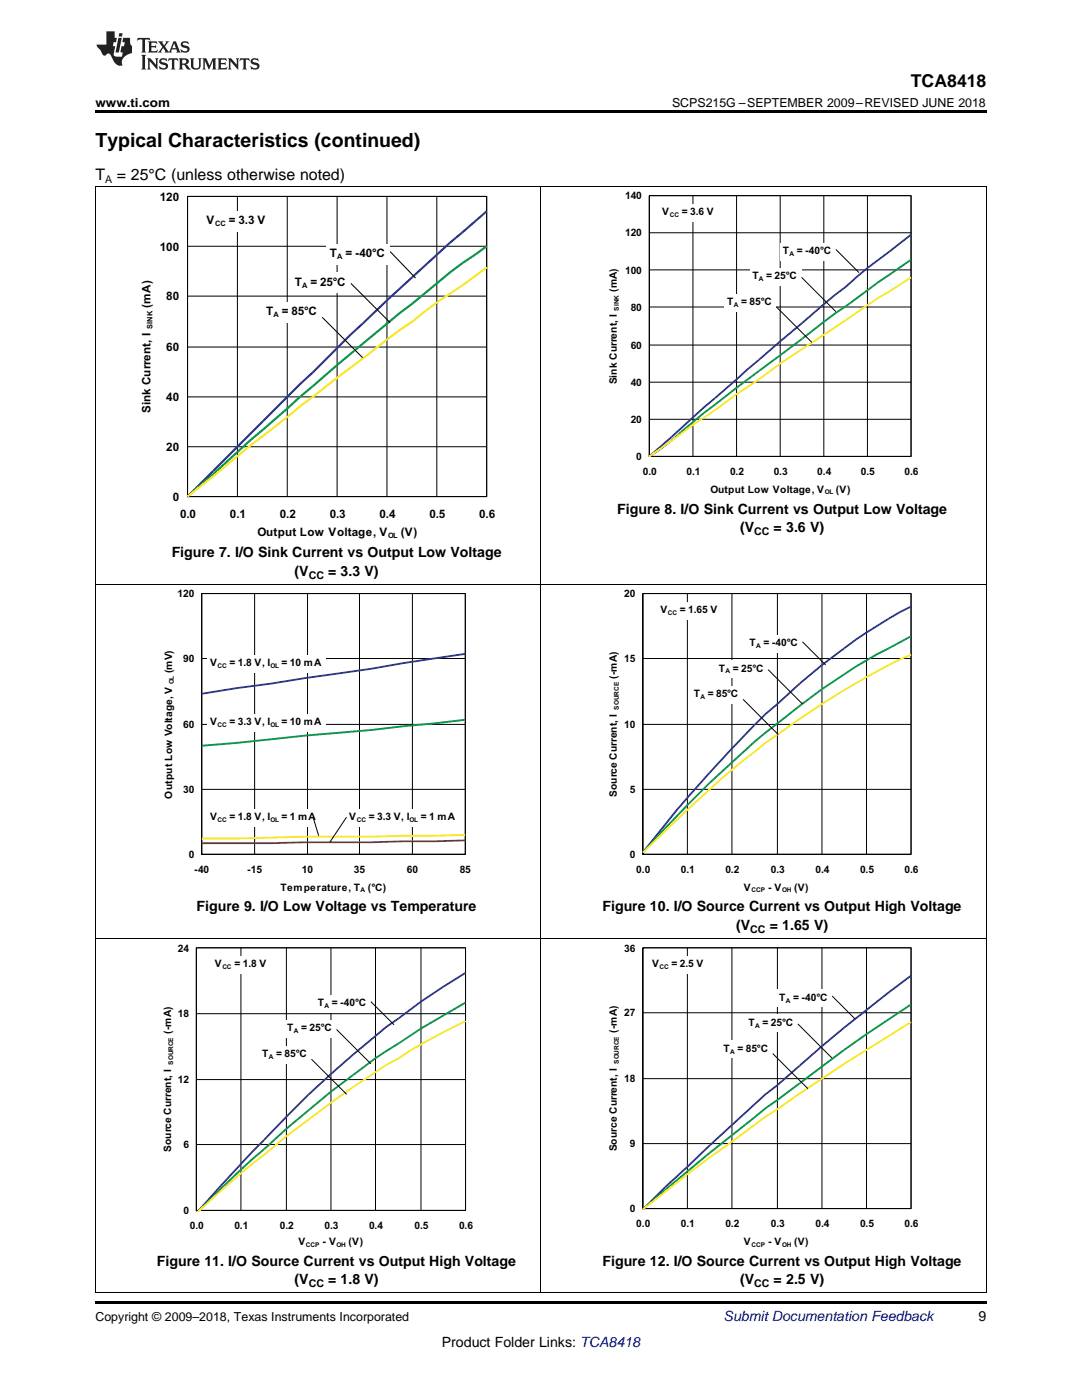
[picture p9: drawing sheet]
<svg xmlns="http://www.w3.org/2000/svg" width="216mm" height="279mm" viewBox="0 0 216 279" stroke-linecap="round" stroke-linejoin="round" font-family="sans-serif">
<path d="M19 258l.2 .1zM196.7 258l.1 .1zM19 259.7h177.8v.5h-177.8z" fill="#000"/>
<path d="M19.1 187.3v70.8M107.9 187.3v70.8M196.8 187.3v70.8M19 258h177.8" fill="none" stroke="#000" stroke-width=".2"/>
<g fill="#fff">
<path d="M32.5 188h62v61.1h-62z" fill-rule="evenodd"/>
<path d="M39.2 189.2h53.7v52.4h-53.7z" fill-rule="evenodd"/>
</g>
<path d="M39.2 189.2h53.7v52.4h-53.7v-52.4v52.4h53.7v-52.4zM48.1 189.2v52.4M57.1 189.2v52.4M66 189.2v52.4M74.9 189.2v52.4M84 189.2v52.4M39.2 215.5h53.7M39.2 202.3h53.7M39.2 228.4h53.7" fill="none" stroke="#010202" stroke-width=".2"/>
<path d="M92.9 194.2a183.5 183.5 0 0 0-18 12.5 197.8 197.8 0 0 0-22.2 20.8l-2.4 2.4-10.9 12" fill="none" stroke="#2b3695" stroke-width=".37"/>
<path d="M92.9 200.1a228.7 228.7 0 0 0-20.2 12.8 226.1 226.1 0 0 0-20 16.4 172.5 172.5 0 0 0-13.3 12.6" fill="none" stroke="#05974a" stroke-width=".37"/>
<path d="M92.9 203.8a97.3 97.3 0 0 0-13.3 7.4 130.8 130.8 0 0 0-13.6 8.9 313.1 313.1 0 0 0-26.5 21.8" fill="none" stroke="#f7e726" stroke-width=".37"/>
<g fill="#fff">
<path d="M62.9 198.6h11.1v3.5h-11.1z" fill-rule="evenodd"/>
<path d="M56.8 203.6h10.3v3.5h-10.3z" fill-rule="evenodd"/>
<path d="M51.8 208.8h10.3v3.5h-10.3z" fill-rule="evenodd"/>
</g>
<path d="M74 199.9l4.6 4.6M62.1 211.4l7.1 7M67.1 205.5l6.9 6.8" fill="none" stroke="#010202" stroke-width=".2"/>
<g fill="#fff">
<path d="M42.3 190.8h11.9v3.5h-11.9z" fill-rule="evenodd"/>
<path d="M121.4 188h62v61.1h-62z" fill-rule="evenodd"/>
<path d="M128.3 189.2h53.5v52h-53.5z" fill-rule="evenodd"/>
</g>
<path d="M128.3 189.2h53.5v52h-53.5v-52v52h53.5v-52zM137.2 189.2v52M146 189.2v52M155.1 189.2v52M164 189.2v52M172.9 189.2v52M128.3 215.3h53.5M128.3 202.1h53.5M128.3 228.2h53.5" fill="none" stroke="#010202" stroke-width=".2"/>
<path d="M181.8 194.7a345.9 345.9 0 0 0-26.7 21.9l-2.4 1.8-11.1 10.2-8.9 8.3-4.4 4.5" fill="none" stroke="#2b3695" stroke-width=".37"/>
<path d="M181.8 200.5a357 357 0 0 0-26.7 19l-2.4 1.7-2.2 1.8a500.6 500.6 0 0 0-22.2 18.4" fill="none" stroke="#05974a" stroke-width=".37"/>
<path d="M181.8 204l-13.3 8.3-8.9 5.9-4.5 3.2-2.4 1.5-4.4 3.3a353.2 353.2 0 0 0-20 15.2" fill="none" stroke="#f7e726" stroke-width=".37"/>
<g fill="#fff">
<path d="M154.9 197.5h11.1v3.5h-11.1z" fill-rule="evenodd"/>
<path d="M148.8 202.5h10.4v3.5h-10.4z" fill-rule="evenodd"/>
<path d="M143.8 207.7h10.4v3.5h-10.4z" fill-rule="evenodd"/>
</g>
<path d="M166 198.8l4.7 4.6M154.2 210.3l7 7M159.2 204.3l6.8 6.9" fill="none" stroke="#010202" stroke-width=".2"/>
<path d="M129.6 190.8h11.8v3.5h-11.8z" fill-rule="evenodd" fill="#fff"/>
<path d="M19.1 116.6v70.8M107.9 116.6v70.8M196.8 116.6v70.8M19 187.3h177.8" fill="none" stroke="#000" stroke-width=".2"/>
<g fill="#fff">
<path d="M32.6 117.3h61.8v61.1h-61.8z" fill-rule="evenodd"/>
<path d="M40.2 118.5h52.6v52h-52.6z" fill-rule="evenodd"/>
</g>
<path d="M40.2 118.5h52.6v52h-52.6v-52v52h52.6v-52zM50.8 118.5v52M61.4 118.5v52M71.7 118.5v52M82.3 118.5v52M40.2 131.4h52.6M40.2 157.5h52.6M40.2 144.6h52.6" fill="none" stroke="#010202" stroke-width=".2"/>
<path d="M92.8 166.6l-18.7 .4a507.3 507.3 0 0 0-27 .4h-6.9" fill="none" stroke="#f7e726" stroke-width=".37"/>
<path d="M92.8 167.7l-18.7 .4-33.9 .2" fill="none" stroke="#ee1e28" stroke-width=".37"/>
<path d="M92.8 130.5l-12.4 1.8-6.3 1.2-33.9 5" fill="none" stroke="#2b3695" stroke-width=".37"/>
<path d="M92.8 143.6l-18.7 2.1-13.1 1.1-13.9 1.5-6.9 .5" fill="none" stroke="#05974a" stroke-width=".37"/>
<g fill="#fff">
<path d="M41.4 130.7h23.7v3.5h-23.7z" fill-rule="evenodd"/>
<path d="M41.4 142.5h23.7v3.6h-23.7z" fill-rule="evenodd"/>
<path d="M41.4 161.4h22.6v3.5h-22.6z" fill-rule="evenodd"/>
<path d="M69.1 161.4h22.6v3.5h-22.6z" fill-rule="evenodd"/>
</g>
<path d="M62.5 163.1l1.1 3.7M69.1 163.1l-3.3 5" fill="none" stroke="#010202" stroke-width=".2"/>
<g fill="#fff">
<path d="M121.4 117.3h62v61.1h-62z" fill-rule="evenodd"/>
<path d="M128.3 118.5h53.5v52h-53.5z" fill-rule="evenodd"/>
</g>
<path d="M128.3 118.5h53.5v52h-53.5v-52v52h53.5v-52zM137.2 118.5v52M146 118.5v52M155.1 118.5v52M164 118.5v52M172.9 118.5v52M128.3 131.4h53.5M128.3 157.5h53.5M128.3 144.6h53.5" fill="none" stroke="#010202" stroke-width=".2"/>
<path d="M181.8 121a112.5 112.5 0 0 0-26.7 19.5 133.9 133.9 0 0 0-13.5 13.7 226.8 226.8 0 0 0-13.3 15.9" fill="none" stroke="#2b3695" stroke-width=".37"/>
<path d="M181.8 127l-4.5 2.4a126.2 126.2 0 0 0-22.2 15 189.6 189.6 0 0 0-15.7 14.1l-6.7 6.8-4.4 4.8" fill="none" stroke="#05974a" stroke-width=".37"/>
<path d="M181.8 130.7a135.2 135.2 0 0 0-22.2 12.8 164.1 164.1 0 0 0-22.4 18.1l-8.9 8.5" fill="none" stroke="#f7e726" stroke-width=".37"/>
<g fill="#fff">
<path d="M149 126.8h11.1v3.5h-11.1z" fill-rule="evenodd"/>
<path d="M142.9 131.8h10.4v3.5h-10.4z" fill-rule="evenodd"/>
<path d="M137.9 137h10.4v3.5h-10.4z" fill-rule="evenodd"/>
</g>
<path d="M148.3 139.6l7 7M153.3 133.6l6.8 6.9M160.1 128.1l4.7 4.6" fill="none" stroke="#010202" stroke-width=".2"/>
<path d="M131.2 120.1h13v3.5h-13z" fill-rule="evenodd" fill="#fff"/>
<path d="M19.1 37.2v79.5M107.9 37.2v79.5M196.8 37.2v79.5M19 116.6h177.8" fill="none" stroke="#000" stroke-width=".2"/>
<g fill="#fff">
<path d="M28.1 37.9h70.9v69.8h-70.9z" fill-rule="evenodd"/>
<path d="M37.4 39.2h59.7v59.9h-59.7z" fill-rule="evenodd"/>
</g>
<path d="M37.4 39.2h59.7v59.9h-59.7v-59.9v59.9h59.7v-59.9zM47.4 39.2v59.9M57.3 39.2v59.9M67.3 39.2v59.9M77.2 39.2v59.9M87.2 39.2v59.9M37.4 59.1h59.7M37.4 49.1h59.7M37.4 79.2h59.7M37.4 69.3h59.7M37.4 89.2h59.7" fill="none" stroke="#010202" stroke-width=".2"/>
<path d="M97.1 42.2a601.1 601.1 0 0 0-34.7 32.1l-2.5 2.4-22.5 22.4" fill="none" stroke="#2b3695" stroke-width=".42"/>
<path d="M97.1 49.1l-4.9 3.4-5 4.1a794.5 794.5 0 0 0-34.8 29.2l-2.5 2.1-12.5 11.2" fill="none" stroke="#05974a" stroke-width=".42"/>
<path d="M97.1 53.4l-4.9 3.6a80.8 80.8 0 0 0-9.9 7.2 191.2 191.2 0 0 0-12.5 9.3l-9.9 7.6-2.6 2.1a272.4 272.4 0 0 0-14.8 11.9l-5.1 4" fill="none" stroke="#f7e726" stroke-width=".42"/>
<g fill="#fff">
<path d="M65.1 48.7h12.7v4h-12.7z" fill-rule="evenodd"/>
<path d="M58.2 54.4h11.8v4.1h-11.8z" fill-rule="evenodd"/>
<path d="M52.4 60.4h11.9v4h-11.9z" fill-rule="evenodd"/>
</g>
<path d="M70 56.6l7.8 7.8M77.8 50.2l5.1 5.3M64.3 63.3l8 8.1" fill="none" stroke="#010202" stroke-width=".21"/>
<g fill="#fff">
<path d="M40.6 42.2h13.5v4h-13.5z" fill-rule="evenodd"/>
<path d="M121.4 37.9h62v61.1h-62z" fill-rule="evenodd"/>
<path d="M129.6 39h52.2v52.1h-52.2z" fill-rule="evenodd"/>
</g>
<path d="M129.6 39h52.2v52.1h-52.2v-52.1v52.1h52.2v-52.1zM138.3 39v52.1M147 39v52.1M155.7 39v52.1M164.4 39v52.1M173.1 39v52.1M129.6 53.9h52.2M129.6 46.5h52.2M129.6 76.3h52.2M129.6 68.9h52.2M129.6 61.3h52.2M129.6 83.7h52.2" fill="none" stroke="#010202" stroke-width=".2"/>
<path d="M181.8 46.8l-4.3 3.4a77.5 77.5 0 0 0-8.7 7l-4.4 3.5-15.2 13-19.6 17.4" fill="none" stroke="#2b3695" stroke-width=".37"/>
<path d="M181.8 51.8a210.6 210.6 0 0 0-13 9.3l-2.2 1.5-8.7 6.6a432.8 432.8 0 0 0-21.9 16.9l-2 1.8-4.4 3.2" fill="none" stroke="#05974a" stroke-width=".37"/>
<path d="M181.8 55.3l-6.5 4.1-10.9 7.4a202.1 202.1 0 0 0-13 8.9l-13.1 9.1-8.7 6.3" fill="none" stroke="#f7e726" stroke-width=".37"/>
<g fill="#fff">
<path d="M155.7 48.5h11.1v3.5h-11.1z" fill-rule="evenodd"/>
<path d="M149.6 53.5h10.3v3.5h-10.3z" fill-rule="evenodd"/>
<path d="M144.6 58.7h10.3v3.5h-10.3z" fill-rule="evenodd"/>
</g>
<path d="M159.9 55.3l6.9 6.9M166.8 49.8l4.6 4.6M154.9 61.3l7.1 7" fill="none" stroke="#010202" stroke-width=".2"/>
<path d="M131.6 40.7h11.9v3.5h-11.9z" fill-rule="evenodd" fill="#fff"/>
<path d="M19 37.2h177.8" fill="none" stroke="#000" stroke-width=".2"/>
<path d="M19 22h177.8v.5h-177.8z" fill="#000"/>
<g fill="#231f20">
<path d="M27.5 7.6l-.1 .5 .4-.2h.6v.1v2.1l-.2 .4h1l-.3-.4v-2.1l.1-.1h.5l.5 .2-.2-.5zM29.5 8.3l.2 .3v1.5l-.2 .4h1.8l.2-.6a1.04 1.04 0 0 1-1.3 .2v-.7h.6l.3 .2v-.6l-.3 .2h-.6v-.6l.8-.1 .4 .3-.2-.5zM31.5 8.3l.9 1.1-.9 1.1h.8l-.2-.2 .5-.7 .4 .7-.2 .2h1.5l-.1-.2 .1-.4h.9l.1 .4-.2 .2h1l-.3-.3-.7-1.9h-.5l-.9 2-.8-1 .9-1h-.8l.1 .3-.3 .5-.4-.6 .2-.2zM34.7 8.6l.4 1h-.7zM36.3 8.4a.63 .63 0 0 0-.2 .7 .63 .63 0 0 0 .6 .4l.6 .2 .1 .2a.75 .75 0 0 1-.7 .4 .75 .75 0 0 1-.6-.5l.1 .7 .1-.1a1.11 1.11 0 0 0 1.5-.6 1.13 1.13 0 0 0-1.2-.8l-.1-.4a1.04 1.04 0 0 1 1.2 .2l-.2-.5-.1 .1-.5-.2zM28.2 10.9l.2 .4v2.2l-.2 .4h1l-.3-.4v-2.2l.3-.4zM29.3 11.6l.3 .4v1.5l-.3 .4h.8l-.2-.4v-1.3l1.5 1.7v-1.9l.2-.4h-.7l.2 .4v.9l-1.1-1.3zM32 11.8a.62 .62 0 0 0-.2 .7 .62 .62 0 0 0 .6 .4l.6 .1 .1 .3a.76 .76 0 0 1-.7 .3 .76 .76 0 0 1-.6-.4l.1 .7 .1-.1a1.11 1.11 0 0 0 1.5-.6 1.13 1.13 0 0 0-1.2-.8l-.1-.4a1.04 1.04 0 0 1 1.2 .2l-.2-.6-.1 .1-.5-.1zM33.7 11.6l-.2 .6a.61 .61 0 0 1 .8-.3v1.6l-.2 .4h.9l-.2-.4v-1.6a.63 .63 0 0 1 .8 .3l-.2-.6zM35.6 11.6l.3 .4v1.5l-.3 .4h1l-.2-.2v-.8l.5 .2a.76 .76 0 0 0 1.2 .7l-1-1a.58 .58 0 0 0 .6-.5 .58 .58 0 0 0-.5-.6zM36.4 11.9h.1a.45 .45 0 0 1 .5 .1 .45 .45 0 0 1 .1 .5l-.7 .2zM37.9 11.6l.2 .2a2.17 2.17 0 0 0 .3 1.9 .99 .99 0 0 0 1.6-.6v-1.1l.2-.4h-.7l.2 .2a1.92 1.92 0 0 1-.2 1.8 .6 .6 0 0 1-.9-.5v-1.1l.2-.4zM40.4 11.6l.2 .4v1.5l-.2 .4h.7l-.2-.4v-1.4l.8 1.8 .8-1.8v1.4l-.2 .4h.9l-.2-.4v-1.5l.2-.4h-.8l-.6 1.5-.6-1.5zM43.4 11.6l.2 .4v1.5l-.2 .4h1.8l.2-.6a1.04 1.04 0 0 1-1.3 .1v-.6h.5l.4 .2v-.6l-.4 .2h-.5v-.7h.8l.3 .3-.1-.6zM45.5 11.6l.2 .4v1.5l-.2 .4h.7l-.2-.4v-1.3l1.5 1.7v-1.9l.2-.4h-.7l.2 .4v.9l-1.1-1.3zM47.9 11.6l-.1 .6a.61 .61 0 0 1 .8-.3v1.6l-.3 .4h1l-.3-.4 .1-1.6a.63 .63 0 0 1 .7 .3l-.1-.6zM50.2 11.8a.62 .62 0 0 0-.2 .7 .62 .62 0 0 0 .6 .4l.6 .1 .2 .3a.76 .76 0 0 1-.8 .3 .76 .76 0 0 1-.6-.4l.1 .7 .2-.1a1.11 1.11 0 0 0 1.5-.6 1.13 1.13 0 0 0-1.3-.8l-.1-.4a1.04 1.04 0 0 1 1.2 .2l-.1-.6-.2 .1-.5-.1z"/>
<path d="M21.2 6.3v2.6h-1.9l.1 .4 .7 .9a.91 .91 0 0 0 1 .8 .56 .56 0 0 1 .5-.3 .56 .56 0 0 1 .5 .3l.4 .8a1.53 1.53 0 0 0 1.9 1.2 1.54 1.54 0 0 1 1-2.1l.9-.3v-1.4a1.52 1.52 0 0 1-.3-1.6h-1.4l-.2 .8h.5l-.2 .8h-.4l-.2 1v.2l.4 .1-.2 .8a1.93 1.93 0 0 1-1.6-.3l.3-1.8h-.5l.2-.8h.4l.2-.8h-.4v-1.3zM23.6 7.6l-.6 2.9h.7l.6-2.9zM23.8 6.6l-.1 .7h.6l.2-.7z"/>
</g>
<text font-size="3.9" x="19" y="29.3">Typical Characteristics (continued)</text>
<text font-size="3.5" x="181.8" y="17.3">TCA8418</text>
<g font-size="3.2">
<text x="19" y="36">T</text>
<text x="23.3" y="36">= 25°C (unless otherwise noted)</text>
</g>
<g font-size="2.8">
<text x="123.2" y="102.5">Figure 8. I/O Sink Current vs Output Low Voltage</text>
<text x="147.7" y="106.2">(V</text>
<text x="154.4" y="106.2">= 3.6 V)</text>
<text x="34.3" y="111.2">Figure 7. I/O Sink Current vs Output Low Voltage</text>
<text x="58.8" y="114.9">(V</text>
<text x="65.5" y="114.9">= 3.3 V)</text>
<text x="39.2" y="181.9">Figure 9. I/O Low Voltage vs Temperature</text>
<text x="120.2" y="181.9">Figure 10. I/O Source Current vs Output High Voltage</text>
<text x="146.9" y="185.6">(V</text>
<text x="153.6" y="185.6">= 1.65 V)</text>
<text x="31.3" y="252.6">Figure 11. I/O Source Current vs Output High Voltage</text>
<text x="58.8" y="256.3">(V</text>
<text x="65.5" y="256.3">= 1.8 V)</text>
<text x="120.2" y="252.6">Figure 12. I/O Source Current vs Output High Voltage</text>
<text x="147.7" y="256.3">(V</text>
<text x="154.4" y="256.3">= 2.5 V)</text>
<text x="195.3" y="263.6">9</text>
<text x="88.2" y="268.9">Product Folder Links: TCA8418</text>
</g>
<text font-size="2.8" fill="#0000c8" x="144.4" y="263.6">Submit Documentation Feedback</text>
<g font-size="2.5">
<text x="19" y="21.4">www.ti.com</text>
<text x="134.1" y="21.4">SCPS215G –SEPTEMBER 2009–REVISED JUNE 2018</text>
<text x="19" y="263.6">Copyright © 2009–2018, Texas Instruments Incorporated</text>
</g>
<g font-size="2.3" fill="#010202">
<text x="31.9" y="40">120</text>
<text x="41.2" y="44.7">V</text>
<text x="45.7" y="44.7">= 3.3 V</text>
<text x="31.9" y="50">100</text>
<text x="65.8" y="51.3">T</text>
<text x="69" y="51.3">= -40°C</text>
<text x="33.2" y="59.9">80</text>
<text x="58.8" y="57">T</text>
<text x="62" y="57">= 25°C</text>
<text x="30" y="61.4" transform="rotate(-90 30 61.4)">(mA)</text>
<text x="53.1" y="62.9">T</text>
<text x="56.3" y="62.9">= 85°C</text>
<text x="33.2" y="70.1">60</text>
<text x="30" y="82.4" transform="rotate(-90 30 82.4)">Sink Current, I</text>
<text x="33.2" y="80.1">40</text>
<text x="33.2" y="90">20</text>
<text x="34.5" y="99.9">0</text>
<text x="35.9" y="103.3">0.0</text>
<text x="45.9" y="103.3">0.1</text>
<text x="51.4" y="106.9">Output Low Voltage, V</text>
<text x="55.8" y="103.3">0.2</text>
<text x="65.8" y="103.3">0.3</text>
<text x="75.7" y="103.3">0.4</text>
<text x="80" y="106.9">(V)</text>
<text x="85.7" y="103.3">0.5</text>
<text x="95.6" y="103.3">0.6</text>
</g>
<g font-size="2.1">
<text x="21" y="36.6">A</text>
<text x="150.5" y="106.8">CC</text>
<text x="61.6" y="115.5">CC</text>
<text x="149.7" y="186.2">CC</text>
<text x="61.6" y="256.9">CC</text>
<text x="150.5" y="256.9">CC</text>
</g>
<g font-size="2" fill="#010202">
<text x="124.7" y="39.8">140</text>
<text x="124.7" y="47.2">120</text>
<text x="132.2" y="42.9">V</text>
<text x="136" y="42.9">= 3.6 V</text>
<text x="156.2" y="50.7">T</text>
<text x="159" y="50.7">= -40°C</text>
<text x="123.1" y="58.3" transform="rotate(-90 123.1 58.3)">(mA)</text>
<text x="124.7" y="54.6">100</text>
<text x="150.1" y="55.7">T</text>
<text x="152.9" y="55.7">= 25°C</text>
<text x="125.9" y="62">80</text>
<text x="145.1" y="60.9">T</text>
<text x="147.9" y="60.9">= 85°C</text>
<text x="125.9" y="69.6">60</text>
<text x="123.1" y="76.6" transform="rotate(-90 123.1 76.6)">Sink Current, I</text>
<text x="125.9" y="77">40</text>
<text x="125.9" y="84.4">20</text>
<text x="127" y="91.8">0</text>
<text x="128.3" y="94.8">0.0</text>
<text x="137" y="94.8">0.1</text>
<text x="145.7" y="94.8">0.2</text>
<text x="154.4" y="94.8">0.3</text>
<text x="163.1" y="94.8">0.4</text>
<text x="171.8" y="94.8">0.5</text>
<text x="180.5" y="94.8">0.6</text>
<text x="141.8" y="98.3">Output Low Voltage, V</text>
<text x="166.8" y="98.3">(V)</text>
<text x="35.4" y="119.2">120</text>
<text x="124.6" y="119.2">20</text>
<text x="131.8" y="122.3">V</text>
<text x="135.7" y="122.3">= 1.65 V</text>
<text x="149.6" y="129">T</text>
<text x="152.3" y="129">= -40°C</text>
<text x="34.3" y="134.4" transform="rotate(-90 34.3 134.4)">(mV)</text>
<text x="36.5" y="132.2">90</text>
<text x="41.9" y="132.9">V</text>
<text x="45.8" y="132.9">= 1.8 V, I</text>
<text x="56.2" y="132.9">= 10 mA</text>
<text x="123.1" y="135.5" transform="rotate(-90 123.1 135.5)">(-mA)</text>
<text x="124.6" y="132.2">15</text>
<text x="143.5" y="134">T</text>
<text x="146.2" y="134">= 25°C</text>
<text x="138.5" y="139.2">T</text>
<text x="141.2" y="139.2">= 85°C</text>
<text x="36.5" y="145.3">60</text>
<text x="41.9" y="144.8">V</text>
<text x="45.8" y="144.8">= 3.3 V, I</text>
<text x="56.2" y="144.8">= 10 mA</text>
<text x="124.6" y="145.3">10</text>
<text x="34.3" y="159.4" transform="rotate(-90 34.3 159.4)">Output Low Voltage, V</text>
<text x="36.5" y="158.3">30</text>
<text x="123.1" y="159" transform="rotate(-90 123.1 159)">Source Current, I</text>
<text x="125.7" y="158.3">5</text>
<text x="41.9" y="163.6">V</text>
<text x="45.8" y="163.6">= 1.8 V, I</text>
<text x="56.2" y="163.6">= 1 mA</text>
<text x="69.7" y="163.6">V</text>
<text x="73.6" y="163.6">= 3.3 V, I</text>
<text x="84" y="163.6">= 1 mA</text>
<text x="37.7" y="171.2">0</text>
<text x="125.7" y="171.2">0</text>
<text x="38.8" y="174.2">-40</text>
<text x="49.3" y="174.2">-15</text>
<text x="56" y="177.7">Temperature, T</text>
<text x="60.3" y="174.2">10</text>
<text x="70.6" y="174.2">35</text>
<text x="73.4" y="177.7">(°C)</text>
<text x="81.2" y="174.2">60</text>
<text x="91.7" y="174.2">85</text>
<text x="127" y="174.2">0.0</text>
<text x="135.9" y="174.2">0.1</text>
<text x="144.8" y="174.2">0.2</text>
<text x="148.5" y="177.7">V</text>
<text x="153.3" y="177.7">- V</text>
<text x="153.8" y="174.2">0.3</text>
<text x="158.5" y="177.7">(V)</text>
<text x="162.7" y="174.2">0.4</text>
<text x="171.6" y="174.2">0.5</text>
<text x="180.5" y="174.2">0.6</text>
<text x="35.5" y="189.9">24</text>
<text x="124.6" y="189.9">36</text>
<text x="42.9" y="193">V</text>
<text x="46.8" y="193">= 1.8 V</text>
<text x="130.1" y="193">V</text>
<text x="134" y="193">= 2.5 V</text>
<text x="35.5" y="203">18</text>
<text x="63.4" y="200.8">T</text>
<text x="66.2" y="200.8">= -40°C</text>
<text x="124.6" y="202.9">27</text>
<text x="155.5" y="199.7">T</text>
<text x="158.3" y="199.7">= -40°C</text>
<text x="34.2" y="206.4" transform="rotate(-90 34.2 206.4)">(-mA)</text>
<text x="57.3" y="205.8">T</text>
<text x="60.1" y="205.8">= 25°C</text>
<text x="123.1" y="206.2" transform="rotate(-90 123.1 206.2)">(-mA)</text>
<text x="144.4" y="209.9">T</text>
<text x="147.2" y="209.9">= 85°C</text>
<text x="149.4" y="204.7">T</text>
<text x="152.2" y="204.7">= 25°C</text>
<text x="52.3" y="211">T</text>
<text x="55.1" y="211">= 85°C</text>
<text x="35.5" y="216.2">12</text>
<text x="124.6" y="216">18</text>
<text x="34.2" y="229.9" transform="rotate(-90 34.2 229.9)">Source Current, I</text>
<text x="36.6" y="229.2">6</text>
<text x="123.1" y="229.7" transform="rotate(-90 123.1 229.7)">Source Current, I</text>
<text x="125.7" y="229">9</text>
<text x="36.6" y="242.3">0</text>
<text x="37.9" y="245.3">0.0</text>
<text x="46.8" y="245.3">0.1</text>
<text x="55.9" y="245.3">0.2</text>
<text x="64.7" y="245.3">0.3</text>
<text x="73.6" y="245.3">0.4</text>
<text x="82.7" y="245.3">0.5</text>
<text x="91.6" y="245.3">0.6</text>
<text x="125.7" y="241.9">0</text>
<text x="127" y="244.9">0.0</text>
<text x="135.9" y="244.9">0.1</text>
<text x="144.8" y="244.9">0.2</text>
<text x="153.8" y="244.9">0.3</text>
<text x="162.7" y="244.9">0.4</text>
<text x="171.6" y="244.9">0.5</text>
<text x="180.5" y="244.9">0.6</text>
<text x="59.6" y="248.4">V</text>
<text x="64.4" y="248.4">- V</text>
<text x="69.6" y="248.4">(V)</text>
<text x="148.5" y="248.4">V</text>
<text x="153.3" y="248.4">- V</text>
<text x="158.5" y="248.4">(V)</text>
</g>
<g font-size="1.5" fill="#010202">
<text x="42.9" y="45.1">CC</text>
<text x="67.3" y="51.7">A</text>
<text x="60.3" y="57.4">A</text>
<text x="30.4" y="65.7" transform="rotate(-90 30.4 65.7)">SINK</text>
<text x="54.6" y="63.3">A</text>
<text x="77.4" y="107.4">OL</text>
</g>
<g font-size="1.3" fill="#010202">
<text x="133.6" y="43.3">CC</text>
<text x="157.5" y="51.1">A</text>
<text x="151.4" y="56.1">A</text>
<text x="123.5" y="62" transform="rotate(-90 123.5 62)">SINK</text>
<text x="146.4" y="61.3">A</text>
<text x="164.6" y="98.7">OL</text>
<text x="133.3" y="122.7">CC</text>
<text x="150.9" y="129.4">A</text>
<text x="34.7" y="136.6" transform="rotate(-90 34.7 136.6)">OL</text>
<text x="43.4" y="133.3">CC</text>
<text x="54" y="133.3">OL</text>
<text x="144.8" y="134.4">A</text>
<text x="123.5" y="141.6" transform="rotate(-90 123.5 141.6)">SOURCE</text>
<text x="139.8" y="139.6">A</text>
<text x="43.4" y="145.1">CC</text>
<text x="54" y="145.1">OL</text>
<text x="43.4" y="164">CC</text>
<text x="54" y="164">OL</text>
<text x="71.2" y="164">CC</text>
<text x="81.7" y="164">OL</text>
<text x="71.9" y="178.1">A</text>
<text x="149.9" y="178.1">CCP</text>
<text x="156" y="178.1">OH</text>
<text x="44.4" y="193.4">CC</text>
<text x="131.6" y="193.4">CC</text>
<text x="64.7" y="201.2">A</text>
<text x="156.8" y="200.1">A</text>
<text x="58.6" y="206.2">A</text>
<text x="150.7" y="205.1">A</text>
<text x="34.6" y="212.5" transform="rotate(-90 34.6 212.5)">SOURCE</text>
<text x="53.6" y="211.4">A</text>
<text x="123.5" y="212.3" transform="rotate(-90 123.5 212.3)">SOURCE</text>
<text x="145.7" y="210.3">A</text>
<text x="61" y="248.8">CCP</text>
<text x="67.1" y="248.8">OH</text>
<text x="149.9" y="248.8">CCP</text>
<text x="156" y="248.8">OH</text>
</g>
</svg>
